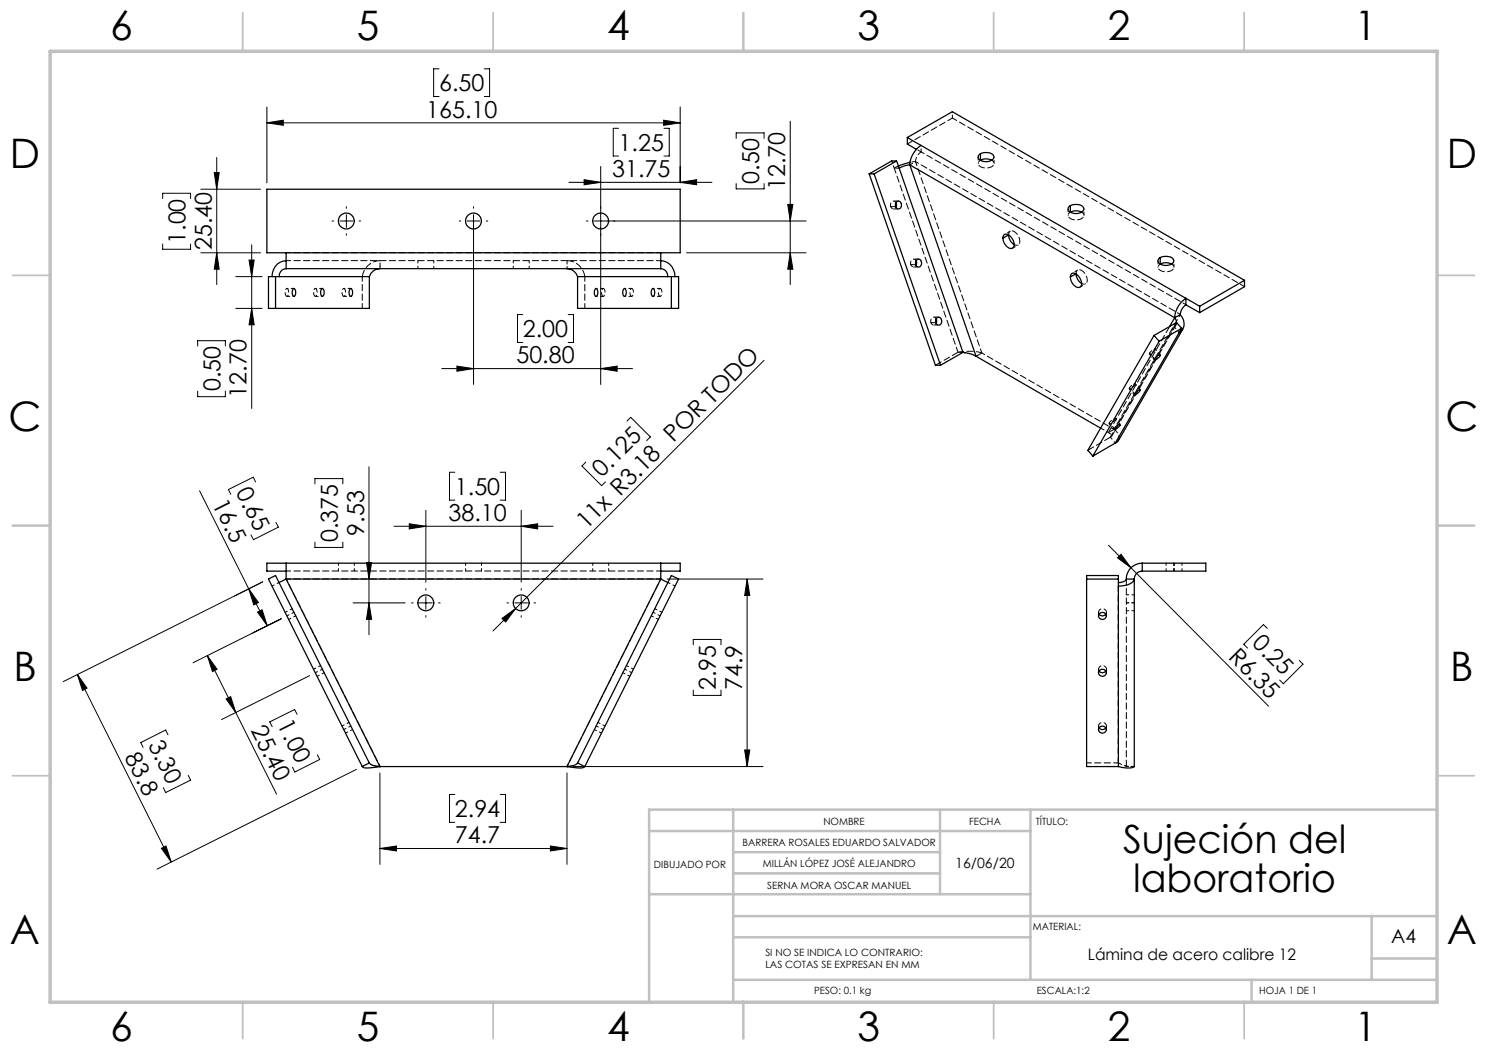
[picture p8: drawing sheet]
<svg xmlns="http://www.w3.org/2000/svg" width="297mm" height="210mm" viewBox="0 0 297 210" stroke-linecap="round" stroke-linejoin="round" font-family="sans-serif">
<g fill="none" stroke="#000" stroke-width=".2">
<path d="M87.7 13.7h-1.1v5.6h1.1M96.7 13.7h1.1v5.6h-1.1M32.5 39.7v-1.1h5.6v1.1M40.1 37.8h11.9M42.8 34.5h1l-.5 3.3zM43.3 31.5v25.4M53.3 21.4v15.1M53.3 24.5h82.6M53.3 24.5l3.3-.5v1zM113.6 36.4h28.6M116.7 35.9l3.3 .5-3.3 .5zM120 33.3v43.5"/>
<path d="M123.5 25.6h-1v5.6h1M132.5 24l3.4 .5-3.4 .5zM132.6 25.6h1.1v5.6h-1.1M135.9 21.4v15.1M135.9 36.4l3.2-.5v1zM147 27.6v-1h5.6v1M147 36.7v1h5.6v-1M157.8 24.2v32.7M32.5 48.7v1.1h5.6v-1.1M40.1 50.5h11.9M43.3 50.5l.5 3.3h-1zM47.1 55.3h5.3"/>
<path d="M49.7 52h1.1l-.5 3.3zM50.3 48.9v32.7M66.3 44.2h.3M67.9 44.2h2.5M69.2 41.3v.3M69.2 42.9v2.5M69.2 46.7v.3M71.7 44.2h.3M91.7 44.2h.3M93.3 44.2h2.5M94.6 41.3v.3M94.6 42.9v33.9"/>
<path d="M97.1 44.2h.3M117.1 44.2h.3M118.7 44.2h42.3M137.1 50.5h23.9M157.3 40.8h1.1l-.6 3.4zM157.8 50.5l.6 3.3h-1.1zM39.5 69.1v-1h5.5v1M39.5 78.2v1.1h5.5v-1.1M47.1 61.6h5.3M50.3 61.6l.5 3.3h-1.1zM88.2 73.7h38.1M91.3 73.2l3.3 .5-3.3 .5z"/>
<path d="M104.4 62.9h-1v5.5h1M113.5 62.9h1v5.5h-1M120 73.7l3.3-.5v1zM152.6 72l-49.6 49.6M39.9 98.1l9.8 19.5M51 96.3l-.4-1-5 2.5 .5 1M62.9 96.7v-1.1h5.6v1.1M73.7 93.3v33.5M90.8 94.4h-1v5.5h1M99.9 94.4h1.1v5.5h-1.1M117 92.3l-.8 .8 4 3.9 .7-.7M125.2 84.1l.8-.7 3.9 3.9-.7 .7"/>
<path d="M49.7 117.6l3.7 7.4M49.7 117.6l1.9 2.8-.9 .5zM52.5 116.3l-39.9 19.9M55.1 104.4l.5 .9-5 2.5-.5-.9M62.9 108.3v1.1h5.6v-1.1M73.2 112.4h1l-.5 3.3zM78.7 105.2h31.8M81.7 104.7l3.4 .5-3.4 .5zM85.1 102v14.3M85.1 117.6v.3M85.1 119.2v2.5M104.1 102v14.3"/>
<path d="M104.1 105.2l3.3-.5v1zM104.1 117.6v.3M104.1 119.2v2.5M133.2 115.7h19.2M149.2 115.7l.6 3.3h-1.1zM149.2 115.7v37.5M221.4 109l4.5 4.4M223.2 111.5l.7-.7 2 2.6zM225.9 113.4l27.5 27.7M15.5 134.8l18.7 37.4M15.5 134.8l1.9 2.7-.9 .5zM41.4 131l13.8 27.7"/>
<path d="M41.4 131l2 2.7-1 .5zM45.2 139.7l.9-.5 1 3.2zM50.5 126.5l5.7-2.9-17.6 8.8M51.4 122.3l1-.5 1 3.2zM61.8 135l-17.6 8.8M70.5 120.5h10.4M73.7 120.5l.5 3.2h-1zM82.2 120.5h.3M83.8 120.5h2.5M85.1 123v.3M87.6 120.5h.3M100.3 123.6l2.7-2-2 2.7z"/>
<path d="M101.2 120.5h.4M102.8 120.5h2.6M103 121.6l-4.5 4.5M104.1 123v.3M106.6 120.5h.4M138.5 128.8v-1h5.5v1M138.5 137.9v1.1h5.5v-1.1M253.1 125.5l-.8-.7-3.9 3.9 .8 .8M259.5 132l.7 .7-3.9 3.9-.7-.7M33.5 146.8l-.4-.9-5 2.5 .5 .9M37.6 154.9l.5 1-5 2.5-.5-1M59.3 142.7l-.5-.9-4.9 2.4 .5 1"/>
<path d="M63.4 150.8l.5 1-5 2.5-.5-1M71.2 153.7l-39.8 20M75.9 154.4v18.3M90.8 158.7h-1v5.6h1M99.9 158.7h1.1v5.6h-1.1M113.2 154.4v18.3M114.5 153.2h37.9M148.7 149.9h1.1l-.6 3.3zM32.2 169.5l1-.5 1 3.2zM75.9 169.5l3.3-.5v1zM75.9 169.5h37.3M109.9 169l3.3 .5-3.3 .5z"/>
</g>
<g fill="none" stroke="#c0c0c0" stroke-width=".35">
<path d="M48.5 2.5v7.5M98.5 2.5v7.5M148.5 2.5v7.5M198.5 2.5v7.5M248.5 2.5v7.5M2.5 55h7.5M287 55h7.5M2.5 105h7.5M287 105h7.5M2.5 155h7.5M287 155h7.5M48.5 200v7.5"/>
<path d="M98.5 200v7.5M148.5 200v7.5M198.5 200v7.5M248.5 200v7.5"/>
</g>
<g fill="none" stroke="#c0c0c0" stroke-width=".5">
<path d="M129.6 178.7h76.2M129.6 166h76.2M146.4 174.5h41.3M146.4 170.3h41.3M146.4 161.8v38.2M187.7 161.8v16.9M205.8 161.8v34M287 161.8h-157.4v38.2M146.4 195.8h140.6M146.4 187.3h59.4M146.4 183h140.6M250 195.8v4.2"/>
<path d="M274 183v12.8M274 191.5h13"/>
</g>
<path d="M10 10.3h277v190h-277z" fill="none" stroke="#c0c0c0" stroke-width=".7"/>
<g fill="#000">
<path d="M223.2 111.5l.7-.7 2 2.6zM100.3 123.6l2.7-2-2 2.7z"/>
<path d="M91.3 73.2l3.3 .5-3.3 .5zM120 73.7l3.3-.5v1z"/>
<path d="M49.7 117.6l1.9 2.8-.9 .5zM51.4 122.3l1-.5 1 3.2zM41.4 131l2 2.7-1 .5zM45.2 139.7l.9-.5 1 3.2z"/>
<path d="M81.7 104.7l3.4 .5-3.4 .5zM104.1 105.2l3.3-.5v1zM53.3 24.5l3.3-.5v1zM132.5 24l3.4 .5-3.4 .5zM116.7 35.9l3.3 .5-3.3 .5zM135.9 36.4l3.2-.5v1z"/>
<path d="M149.2 115.7l.6 3.3h-1.1zM148.7 149.9h1.1l-.6 3.3zM157.3 40.8h1.1l-.6 3.4zM157.8 50.5l.6 3.3h-1.1zM49.7 52h1.1l-.5 3.3zM50.3 61.6l.5 3.3h-1.1z"/>
<path d="M15.5 134.8l1.9 2.7-.9 .5zM32.2 169.5l1-.5 1 3.2z"/>
<path d="M73.7 120.5l.5 3.2h-1zM73.2 112.4h1l-.5 3.3zM43.3 50.5l.5 3.3h-1zM42.8 34.5h1l-.5 3.3z"/>
<path d="M109.9 169l3.3 .5-3.3 .5zM75.9 169.5l3.3-.5v1z"/>
</g>
<g fill="none" stroke="#000" stroke-width=".25">
<path d="M173.6 34.7h1M173.6 34.7l13.2 38.3h1.1M174.6 34.7l13.3 38.3M179.1 32.2l-4.5 2.5M179.1 32.2l.5 1.4M179.1 32.2h-1l-4.5 2.5M179.6 33.6l12.7 36.8M181.2 27.5l9-5.2 58.4 33.7M181.2 27.5l2.8 1.6M181.2 27.5v1.3l1.8 1M181.7 32.9l52.9 30.6M181.7 32.9l13.2 38.3"/>
<path d="M181.7 32.9l-1.2 .3-.9 .4M181.8 32.4l-2.3 .8M184 29.1l52.9 30.5M184 29.1a5 5 0 0 0-2.3 3.8M195.6 30.9a2.22 2.22 0 0 1 2.9 .2 1.01 1.01 0 0 1-1.1 1.2l-1.3-.1a.75 .75 0 0 1-.7-.5 .75 .75 0 0 1 .2-.8zM195.8 30.7v1.3l1.2-.3 1.1 .3M55 55.3v6.3M55 55.3h.7M55 55.3h-1.4v6.3h1.4M55.7 55.3h18.1M57.1 50.5h-3.8v-12.7h82.6v12.7h-3.9M57.1 50.5h74.9"/>
<path d="M57.1 53.7h74.9M57.1 50.5v3.2M57.1 52.1a2.93 2.93 0 0 0-2.8 3.2M57.1 53.7a1.45 1.45 0 0 0-1.4 1.6M58.6 57.7l.1-.1a1.07 1.07 0 0 1 0 1.6 1.09 1.09 0 0 1-.1-1.5zM64.3 57.7l.1-.1a1.07 1.07 0 0 1 0 1.6 1.09 1.09 0 0 1-.1-1.5zM70 57.7l.1-.1a1.07 1.07 0 0 1 0 1.6 1.09 1.09 0 0 1-.1-1.5zM73.8 55.3v6.3h-18.8M75.9 53.7a2.22 2.22 0 0 0-2.1 1.6M113.2 53.7a2.22 2.22 0 0 1 2.2 1.6M115.4 55.3v6.3h18.7M115.4 55.3h18"/>
<path d="M118.9 57.7l.2-.1a1.07 1.07 0 0 1 0 1.6 1.04 1.04 0 0 1-.2-1.5zM124.6 57.7l.1-.1a1.07 1.07 0 0 1 0 1.6 1.04 1.04 0 0 1-.1-1.5zM130.3 57.7l.1-.1a1.07 1.07 0 0 1 0 1.6 1.04 1.04 0 0 1-.1-1.5zM132 50.5v3.2M132 52.1a2.95 2.95 0 0 1 2.8 3.2M132 53.7a1.45 1.45 0 0 1 1.4 1.6M133.4 55.3h.7M134.1 55.3v6.3M134.1 55.3h1.4v6.3h-1.4M179 40.6l.1 .3-.2 .5M179 40.4a.72 .72 0 0 1 1 .1 .72 .72 0 0 1-.1 1 .72 .72 0 0 1-1-.1 .72 .72 0 0 1 .1-1zM183 52.1l.1 .4-.1 .5"/>
<path d="M183 52a.6 .6 0 0 1 .8-.2 .6 .6 0 0 1 .3 .7 .64 .64 0 0 1-.6 .9 .64 .64 0 0 1-.7-.8zM200.3 47.6a.67 .67 0 0 1 .3-.8 .67 .67 0 0 1 .8 .1l.8 .9 .4 1.1M200.3 47.6a2.14 2.14 0 0 0 1.7 2.1 .67 .67 0 0 0 .6-.8M200.3 47.6l1.1-.7 .4 1.1 .8 .9M213.8 41.1a2.18 2.18 0 0 1 2.6 .4 .68 .68 0 0 1-.4 .9M213.8 41.1a.75 .75 0 0 0-.5 .8 .75 .75 0 0 0 .8 .6l.8 .2 1.1-.3M213.8 55.3a.73 .73 0 0 1 .5-.8 .73 .73 0 0 1 .9 .4l.5 .7 .3 1M213.8 55.3a2.14 2.14 0 0 0 1.6 2.2 .75 .75 0 0 0 .6-.9M213.8 55.3l1.1-.6 .3 1.1 .8 .8M213.8 41.1v1.3l1.1-.3 1.1 .3M231.7 51.5a2.25 2.25 0 0 1 2.7 .3 .7 .7 0 0 1-.4 1M231.7 51.5a.75 .75 0 0 0-.4 .8 .75 .75 0 0 0 .8 .6l.8 .1 1.1-.2"/>
<path d="M231.7 51.5v1.3l1.2-.3 1.1 .3M236.9 59.6l2.7 1.6M236.9 59.6v1.3M236.9 59.6a5 5 0 0 0-2.3 3.9M248.6 56l-9 5.2M248.6 56v1.3l-9 5.2M187 63.7l.1 .4-.1 .5M187 63.6a.72 .72 0 0 1 1 .1 .72 .72 0 0 1-.1 1 .72 .72 0 0 1-1-.1 .72 .72 0 0 1 .1-1zM192.3 70.4l.5 .1M192.3 70.4l-4.4 2.6M192.3 70.4l1.4 .3 1.2 .5M194.9 71.2l24.9 14.3"/>
<path d="M226.9 78.3l.8-.5a1.33 1.33 0 0 1-1.2 1zM230.5 67l-13.2 23 1 1.1M230.5 67l1 1.2M230.9 71.3l.8-.4a1.53 1.53 0 0 1-1.1 1.1v-.3zM231.5 68.2l-13.2 22.9M234.6 63.5l.4 .9M234.6 63.5l-1 1.7M235 64.4l-4.5 2.6M235 64.4l1 1.2M235.5 66.5l-12.8 22M235.7 62.9a2.29 2.29 0 0 1-.2 3.6M235.7 62.9l-1.1 .6"/>
<path d="M236 65.6l-4.5 2.6M236 65.6l-.5 .9M236.3 65.7l-12.9 22.3M236.9 60.9l2.7 1.6M236.9 60.9a2.59 2.59 0 0 0-1.2 2M239.6 61.2v1.3M222.7 88.5l-4.4 2.6M222.9 85.3l.8-.5a1.36 1.36 0 0 1-1.2 1zM223.3 88l-.6 .5M57.1 115.7l-1.4 .7M57.1 115.7l18.8 37.5M57.1 115.7h74.9"/>
<path d="M57.1 112.5h74.9M57.1 112.5v3.2M57.1 112.5h-3.8v1.6h3.8M132 115.7l-18.8 37.5M132 115.7l1.4 .7M132 112.5v3.2M132 112.5h3.9v1.6h-3.9M217 115.7v37.5h6.4M217 115.7h6.4M217 115.7v-.7h6.4v.7M223.4 115.7v1.4M223.4 117.1v36.1"/>
<path d="M225 115.7a1.34 1.34 0 0 1-1.6 .7M225 115.7h1.6M226.6 115.7a2.54 2.54 0 0 1-2.6 1.4h-.6M226.6 115.7v37.5a3.9 3.9 0 0 1-3.2 0M228.1 112.5h12.7v1.6h-12.7M228.1 112.5v1.6M228.1 114.1a1.54 1.54 0 0 0-1.5 1.6M228.1 112.5a3.2 3.2 0 0 0-3.1 3.2M219.5 122.7a.81 .81 0 0 0 1.4 0M219.5 134.1a.81 .81 0 0 0 1.4 0M72.4 153.2a2.69 2.69 0 0 0 2.2 .1l1.3-.1M73.8 152.5l-18.8-37.5-.8 .4-.6 .3 18.8 37.5"/>
<path d="M73.8 152.5l-1.4 .7M73.8 152.5a2.8 2.8 0 0 0 2.1 .7M75.9 153.2h.1M75.9 153.2h37.3M113.2 153.2h.1M113.2 153.2l2.4 .2a1.33 1.33 0 0 0 1.2-.2M115.4 152.5l18.7-37.5 .8 .4 .6 .3-18.7 37.5M115.4 152.5l1.4 .7M115.4 152.5a2.8 2.8 0 0 1-2.2 .7M219.5 145.4a.81 .81 0 0 0 1.4 0"/>
<circle cx="69.2" cy="44.2" r="1.58"/>
<circle cx="94.6" cy="44.2" r="1.58"/>
<circle cx="120" cy="44.2" r="1.58"/>
<circle cx="85" cy="120.5" r="1.58"/>
<circle cx="104.1" cy="120.5" r="1.58"/>
<circle cx="220.2" cy="134.4" r=".76"/>
<circle cx="220.2" cy="123.1" r=".76"/>
<circle cx="220.2" cy="145.8" r=".76"/>
</g>
<g fill="none" stroke="#000" stroke-width=".2" stroke-dasharray="1.3 .6">
<path d="M53.3 37.8h.1M135.9 37.8h.1M53.3 50.5h.1M55.8 55.2h16.6M57.2 50.5h.1M67.6 44.1h.1M75.9 53.7v-.5M93 44.1h.1M113.3 53.2v.5M116.8 55.2h16.6M118.4 44.1h.1M132 50.5h.1"/>
<path d="M135.9 50.5h.1M191.9 70.4h.4M195 71.2l.3-.2M221.7 86.2l-.3 .2M53.3 112.5h.1M53.3 114.1h.1M53.6 115.7h.1M55 115h.1M57.2 115.7h.1M132 115.7h.1M134.1 115h.1M135.5 115.7h.1"/>
<path d="M135.9 112.5h.1M135.9 114.1h.1M225 115.7h.1M226.6 115.7h.1M228.1 114.1h.1M228.1 112.5h.1M240.8 114.1h.1M240.8 112.5h.1M83.5 120.4h.1M102.5 120.4h.1M219.4 122.3l.1 .4M219.4 133.7l.1 .4"/>
<path d="M220.9 122.7l.1-.4M220.9 134.1l.1-.4M72.4 153.1h.1M73.8 152.4h.1M75.9 153.1h.1M113.3 153.1h.1M115.4 152.4h.1M116.8 153.1h.1M219.4 145.1l.1 .3M220.9 145.4l.1-.3M225 153.1v-37.4M225 153.1h.1"/>
<path d="M225.4 153.1h-.4M226.6 153.1h.1"/>
</g>
<g fill="none" stroke="#000" stroke-width=".2" stroke-dasharray="1.3 .6" stroke-dashoffset=".8">
<path d="M178.6 33.6l-.5-1.5M83.5 53.7v-1.6M86.6 53.7v-1.6M102.5 53.7v-1.6M105.7 53.7v-1.6M225.6 77.7l1 1.2M225.6 77.5v.2l.3-.1 .8-.7M226.6 78.7l-1-1.2M226.7 76.9v-.3l-.3 .2-.8 .7M227.8 77.8l-1-1.1M229.6 70.7l1 1.2M229.6 70.6v.2l.3-.1 .8-.8"/>
<path d="M230.6 71.7l-1-1.1M230.7 69.9v-.2l-.3 .1-.8 .8M231.8 70.9l-1-1.2M234.5 65.3l1 1.1M221.5 84.7l1 1.1M221.6 84.5v.2l.3-.1 .8-.8M221.8 87.4l1 1.1M222.6 85.6l-1-1.1M222.7 83.8v-.2l-.3 .1-.8 .8M223.7 84.8l-1-1.2M55.8 116.4l-1.5 .7M67.6 112.5v1.6"/>
<path d="M70.8 114.1v-1.6M93 112.5v1.6M96.2 114.1v-1.6M118.4 112.5v1.6M121.6 114.1v-1.6M133.4 116.4l1.4 .7M226.6 118.9h-1.6M232.9 112.5v1.6M234.5 112.5v1.6M236.1 114.1v-1.6M57.3 123.1l1.4-.8M57.7 123.8l1.4-.7"/>
<path d="M58.4 121.6l-1.4 .7M63 134.4l1.4-.7M63.3 135.1l1.5-.7M64.1 133l-1.5 .7M124.4 134.4l1.4 .7M126.2 134.4l-1.4-.7M126.5 133.7l-1.4-.7M130.1 123.1l1.4 .7M131.9 123.1l-1.5-.8M132.2 122.3l-1.4-.7M225 120.4h1.6M225 122h1.6"/>
<path d="M68.7 145.8l1.4-.7M69 146.5l1.4-.7M69.7 144.3l-1.4 .8M118.7 145.8l1.4 .7M120.5 145.8l-1.4-.7M120.8 145.1l-1.4-.8"/>
</g>
<g fill="none" stroke="#000" stroke-width=".2" stroke-dasharray="1.3 .6" stroke-dashoffset=".6">
<path d="M181.7 32.9l1.2-.6M182.9 32.3l52.9 30.5M184 30.3v-1.2M190.2 23.6v-1.3M195.4 31.4v1.3M198.5 32.7v-1.3M75.9 53.2v-1.1M113.3 52.1v1.1M201.8 46.2l-1.1 .6M202.2 49.6l1.2-.7M213.3 41.7v1.3M215.2 54l-1.1 .6"/>
<path d="M215.7 57.4l1.1-.7M216.5 43v-1.3M231.3 52.1v1.3M234.5 53.4v-1.3M236.9 60.9l-52.9-30.6M222.5 85.8l-26.4-15.3M132 115.7l-18.7 37.4M75.9 153.1l-18.7-37.4M226.6 153.1h-1.2"/>
</g>
<g fill="none" stroke="#000" stroke-width=".2" stroke-dasharray="1.3 .6" stroke-dashoffset=".4">
<path d="M182.9 32.3a2.46 2.46 0 0 1 1.1-2M57.2 52.1h74.8M132 50.5h-74.8M196.1 70.5l-13.2-38.2M57.2 115.7h74.8M132 114.1h-74.8M219.4 123.1v-.8M219.4 134.4v-.7M221 122.3a.8 .8 0 0 0-.8-.7 .8 .8 0 0 0-.8 .7M221 133.7a.8 .8 0 0 0-.8-.7 .8 .8 0 0 0-.8 .7M221 123.1v-.8M221 134.4v-.7"/>
<path d="M219.4 145.8v-.7M221 145.1a.8 .8 0 0 0-.8-.8 .8 .8 0 0 0-.8 .8M221 145.8v-.7M223.4 152.4v.7M225.4 153.1l-.8-.1"/>
</g>
<path d="M72.4 55.2a3.7 3.7 0 0 1 3.5-3.1M113.3 52.1a3.7 3.7 0 0 1 3.5 3.1M186.9 73l4.4-2.6M221.8 87.4l-4.5 2.6" fill="none" stroke="#000" stroke-width=".2" stroke-dasharray="1.3 .6" stroke-dashoffset="-.1"/>
<g fill="none" stroke="#000" stroke-width=".2" stroke-dasharray="1.3 .6" stroke-dashoffset=".7">
<path d="M195.8 32a.74 .74 0 0 0-.4 .9 .74 .74 0 0 0 .7 .5 1.77 1.77 0 0 0 2.4-.7l-.4-.7M57.3 59.2h1.4M58.7 57.6h-1.4M63 59.2h1.4M64.4 57.6h-1.4M68.7 59.2h1.4M70.1 57.6h-1.4M73.8 55.2h-1.4M115.4 55.2h1.4M120.5 59.2h-1.4M120.5 57.6h-1.4M126.2 59.2h-1.4"/>
<path d="M126.2 57.6h-1.4M131.9 59.2h-1.5M131.9 57.6h-1.5M177.9 41.3a.55 .55 0 0 0 .5 .5 .55 .55 0 0 0 .6-.4M181.9 52.9a.55 .55 0 0 0 .5 .4 .55 .55 0 0 0 .6-.3M202.6 48.9a.74 .74 0 0 0 .9-.1 .74 .74 0 0 0 .2-.9 1.77 1.77 0 0 0-1.9-1.7l-.4 .7M213.8 42.4a.74 .74 0 0 0-.5 .8 .74 .74 0 0 0 .8 .6 1.77 1.77 0 0 0 2.4-.8l-.5-.6M216 56.6a.74 .74 0 0 0 1 0 .74 .74 0 0 0 .1-.9 1.77 1.77 0 0 0-1.9-1.7l-.3 .7M231.8 52.7a.74 .74 0 0 0-.5 .9 .74 .74 0 0 0 .8 .6 1.77 1.77 0 0 0 2.4-.8l-.5-.7M185.9 64.5a.55 .55 0 0 0 .5 .4 .55 .55 0 0 0 .6-.3M235.8 62.8l-13.3 23M221.4 86.4l.6 .6v.2l-.2 .2"/>
</g>
<g fill="none" stroke="#000" stroke-width=".2" stroke-dasharray="1.3 .6" stroke-dashoffset=".9">
<path d="M57.3 59.2a1.07 1.07 0 0 0 0-1.6M57.3 57.6a1.07 1.07 0 0 0 0 1.6M63 59.2a1.07 1.07 0 0 0 0-1.6M63 57.6a1.07 1.07 0 0 0 0 1.6M68.7 59.2a1.07 1.07 0 0 0 0-1.6M68.7 57.6a1.07 1.07 0 0 0 0 1.6M120.5 59.2a1.07 1.07 0 0 0 0-1.6M120.5 57.6a1.07 1.07 0 0 0 0 1.6M126.2 59.2a1.07 1.07 0 0 0 0-1.6M126.2 57.6a1.07 1.07 0 0 0 0 1.6M131.9 59.2a1.07 1.07 0 0 0 0-1.6M131.9 57.6a1.07 1.07 0 0 0 0 1.6"/>
<path d="M221.4 86.4l-1.6-.9M225 153.1l-1.6-.7"/>
</g>
<path d="M190.2 23.6l58.4 33.7M116.8 55.2v6.4M72.4 61.6v-6.4M234.5 65.3l-12.7 22.1M222.5 85.8a1.82 1.82 0 0 1 .9 2.2M223.4 152.4h-6.4" fill="none" stroke="#000" stroke-width=".2" stroke-dasharray="1.3 .6" stroke-dashoffset=".3"/>
<path d="M191.3 70.4a10.6 10.6 0 0 1 4.8 .1M222 87.2l12.9-22.3M223.4 117.1v35.3M223.4 152.4v-35.3" fill="none" stroke="#000" stroke-width=".2" stroke-dasharray="1.3 .6" stroke-dashoffset=".1"/>
<g fill="none" stroke="#000" stroke-width=".2" stroke-dasharray="1.3 .6" stroke-dashoffset=".5">
<path d="M179.5 33.2l-.9 .4M179.6 33.6h-1M182.9 32.3l-1.1 .1M184 30.3l-.9-.5M177.9 41.3h1M178.5 41.8h1M179 40.5a.61 .61 0 0 0-.8-.3 .61 .61 0 0 0-.4 .8l.1 .3M179.5 40.2h-1M181.9 52.9h1M182.5 53.3h1M183 52.1a.61 .61 0 0 0-.8-.3 .61 .61 0 0 0-.3 .8v.3M183.5 51.8h-1"/>
<path d="M185.9 64.5h1M186.5 64.9h1M187 63.7a.61 .61 0 0 0-.8-.3 .61 .61 0 0 0-.3 .8v.3M187.5 63.4h-1M192.4 70.4h-1.1M195.3 71l.8-.5M234.5 65.3l.5-.9M235 64.4l-.2 .6-.3 .3M222.5 85.8l-.8 .4"/>
</g>
<path d="M178.6 33.6l12.7 36.8M181.2 28.8l9-5.2" fill="none" stroke="#000" stroke-width=".2" stroke-dasharray="1.3 .6" stroke-dashoffset=".2"/>
<path d="M221.4 86.4l12.2-21.2" fill="none" stroke="#000" stroke-width=".2" stroke-dasharray="1.3 .6" stroke-dashoffset="-.2"/>
<g font-size="8.1">
<text x="22" y="8">6</text>
<text x="71.2" y="8">5</text>
<text x="121.2" y="8">4</text>
<text x="171.3" y="8">3</text>
<text x="221.3" y="8">2</text>
<text x="270.5" y="8">1</text>
<text x="2" y="33.6">D</text>
<text x="289" y="33.6">D</text>
<text x="1.7" y="86.1">C</text>
<text x="288.7" y="86.1">C</text>
<text x="2.7" y="136.1">B</text>
<text x="289.7" y="136.1">B</text>
<text x="2" y="188.6">A</text>
<text x="289" y="188.6">A</text>
<text x="22" y="208">6</text>
<text x="71.2" y="208">5</text>
<text x="121.2" y="208">4</text>
<text x="171.3" y="208">3</text>
<text x="221.3" y="208">2</text>
<text x="270.5" y="208">1</text>
</g>
<g font-size="7.8">
<text x="224.3" y="170.5">Sujeción del</text>
<text x="226.3" y="178.2">laboratorio</text>
</g>
<g font-size="4.7">
<text x="85.1" y="23.5">165.10</text>
<text x="87.7" y="18.3">6.50</text>
<text x="122.3" y="35.4">31.75</text>
<text x="123.6" y="30.2">1.25</text>
<text x="151.6" y="36.7" transform="rotate(-90 151.6 36.7)">0.50</text>
<text x="156.8" y="38" transform="rotate(-90 156.8 38)">12.70</text>
<text x="37.1" y="48.7" transform="rotate(-90 37.1 48.7)">1.00</text>
<text x="42.3" y="50" transform="rotate(-90 42.3 50)">25.40</text>
<text x="104.4" y="67.4">2.00</text>
<text x="103.1" y="72.6">50.80</text>
<text x="44" y="78.2" transform="rotate(-90 44 78.2)">0.50</text>
<text x="49.3" y="79.5" transform="rotate(-90 49.3 79.5)">12.70</text>
<text x="134.5" y="88.6" transform="rotate(-45 134.5 88.6)">POR TODO</text>
<text x="120.2" y="95.5" transform="rotate(-45 120.2 95.5)">0.125</text>
<text x="42.3" y="100.6" transform="rotate(63 42.3 100.6)">16.5</text>
<text x="47" y="98.3" transform="rotate(63 47 98.3)">0.65</text>
<text x="90.9" y="98.9">1.50</text>
<text x="72.7" y="107" transform="rotate(-90 72.7 107)">9.53</text>
<text x="89.6" y="104.1">38.10</text>
<text x="117.1" y="106" transform="rotate(-45 117.1 106)">11x R3.18</text>
<text x="67.5" y="108.3" transform="rotate(-90 67.5 108.3)">0.375</text>
<text x="245.2" y="131.4" transform="rotate(45 245.2 131.4)">R6.35</text>
<text x="249.9" y="128.8" transform="rotate(45 249.9 128.8)">0.25</text>
<text x="143" y="137.9" transform="rotate(-90 143 137.9)">2.95</text>
<text x="148.2" y="137.9" transform="rotate(-90 148.2 137.9)">74.9</text>
<text x="29.5" y="148.8" transform="rotate(63 29.5 148.8)">3.30</text>
<text x="50" y="145.9" transform="rotate(63 50 145.9)">25.40</text>
<text x="55.3" y="144.7" transform="rotate(63 55.3 144.7)">1.00</text>
<text x="24.8" y="151.2" transform="rotate(63 24.8 151.2)">83.8</text>
<text x="90.9" y="163.3">2.94</text>
<text x="90.9" y="168.5">74.7</text>
</g>
<text font-size="3.9" x="277.9" y="188.5">A4</text>
<text font-size="3.2" x="217.3" y="191.8">Lámina de acero calibre 12</text>
<text font-size="2.8" x="190.8" y="173.4">16/06/20</text>
<g font-size="2">
<text x="164.4" y="164.9">NOMBRE</text>
<text x="193.5" y="164.9">FECHA</text>
<text x="206.9" y="164.9">TÍTULO:</text>
<text x="130.6" y="173.3">DIBUJADO POR</text>
<text x="148.3" y="169.1">BARRERA ROSALES EDUARDO SALVADOR</text>
<text x="152.4" y="173.3">MILLÁN LÓPEZ JOSÉ ALEJANDRO</text>
<text x="153.3" y="177.6">SERNA MORA OSCAR MANUEL</text>
<text x="206.3" y="185.9">MATERIAL:</text>
<text x="152.9" y="190.9">SI NO SE INDICA LO CONTRARIO:</text>
<text x="152.9" y="193.4">LAS COTAS SE EXPRESAN EN MM</text>
<text x="162.6" y="198.5">PESO: 0.1 kg</text>
<text x="207.1" y="198.6">ESCALA:1:2</text>
<text x="251.5" y="198.6">HOJA 1 DE 1</text>
</g>
</svg>
